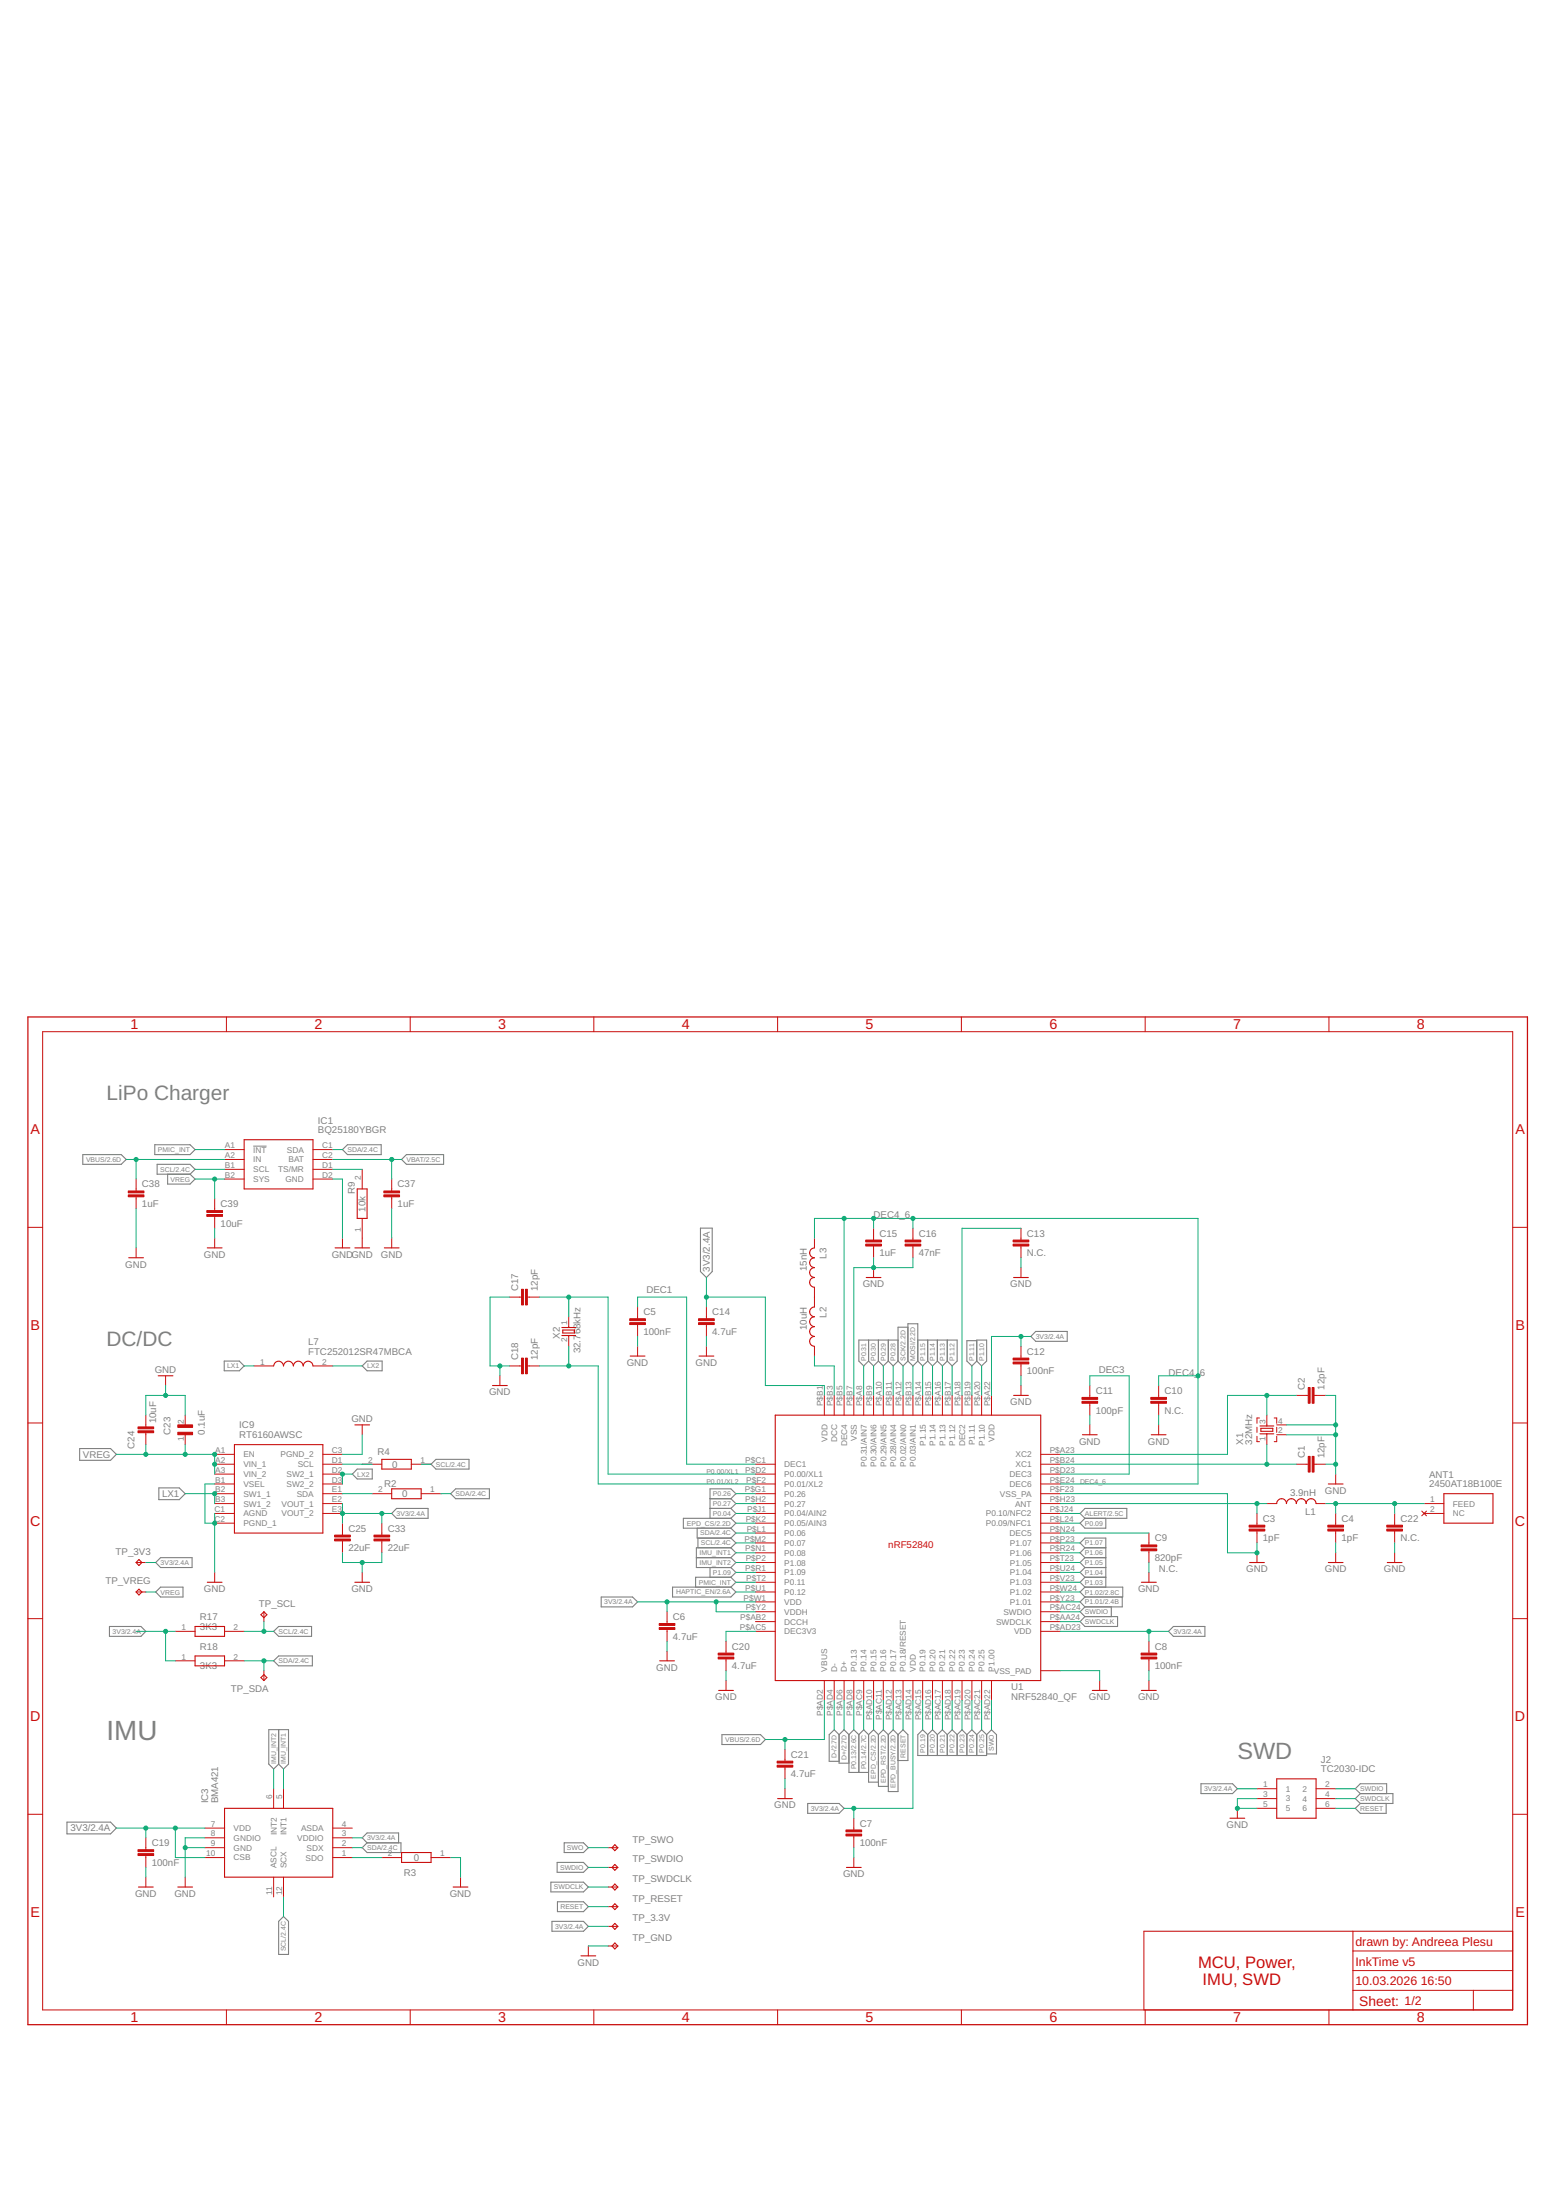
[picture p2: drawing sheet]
<svg xmlns="http://www.w3.org/2000/svg" width="210mm" height="297mm" viewBox="0 0 210 297" stroke-linecap="round" stroke-linejoin="round" font-family="sans-serif">
<path d="M34.2 154.7h1.8" fill="none" stroke="#808080" stroke-width=".13"/>
<g fill="none" stroke="#808080" stroke-width=".15">
<path d="M11.2 155.9h5.2l.6 .6-.6 .7h-5.2zM20.9 154.6h4.8l.6 .6-.6 .7h-4.8zM21.2 157.2h4.5l.6 .7-.6 .6h-4.5zM22.6 158.5v1.4h3.1l.6-.7-.6-.7M46.2 155.2l.7-.6h4.6v1.3h-4.6zM54.2 156.5l.7-.6h5v1.3h-5zM94.6 165.8h1.5v5.9l-.7 .8-.8-.8zM122.6 179.2h-1.4v4.6M139.8 179.8h4.3v1.3h-4.3l-.7-.7zM10.8 195.6h4.1l.8 .8-.8 .8h-4.1zM30.3 183.8h2l.7 .6-.7 .7h-2zM48.2 198.4h2v1.3h-2l-.6-.7z"/>
<path d="M48.9 184.4l.7-.6h2v1.3h-2zM58.2 197.7l.6-.7h4.5v1.4h-4.5zM117.2 183.8l.7 .6 .7-.6M117.2 180.9v2.9M118.6 180.9v2.9M118.6 183.8l.6 .6 .7-.6M119.9 180.9v2.9M119.9 183.8l.7 .6 .6-.6M121.2 183.8l.7 .6 .7-.6M121.2 180.9h-5.3v2.9l.7 .6 .6-.6M122.6 183.8v-5.1h1.3v5.1M122.6 183.8l.6 .6 .7-.6"/>
<path d="M123.9 180.9h5.3v2.9l-.7 .6-.6-.6M123.9 183.8l.6 .6 .7-.6M125.2 180.9v2.9M125.2 183.8l.7 .6 .6-.6M126.5 180.9v2.9M126.5 183.8l.7 .6 .7-.6M127.9 180.9v2.9M131.8 180.9h1.4v2.9l-.7 .6-.7-.6zM131.8 181h-1.3v2.8l.7 .6 .6-.6M14.8 219.6h4.2l.7 .7-.7 .6h-4.2zM21 214.9l.7-.6h3v1.3h-3zM21.4 200.9h2.8l.8 .8-.8 .8h-2.8z"/>
<path d="M21.7 210.3h4.2v1.3h-4.2l-.7-.6zM53.5 203.7h4.3v1.3h-4.3l-.6-.7zM60.8 201.7l.7-.7h4.6v1.4h-4.6zM81.2 215.6h4.2l.7 .7-.7 .7h-4.2zM90.8 214.3h7.9l.6 .6-.6 .7h-7.9zM94 210.3h4.7M94.1 206.3v1.4h4.6M94.2 207.7v1.3M95.8 202.4h2.9M95.8 203.7h2.9M95.8 211.6v1.4M98.7 207.7l.6 .6-.6 .7"/>
<path d="M98.7 209h-4.7v2.6h4.7M98.7 213l.6 .6-.6 .7M98.7 213h-4.8v1.3M98.7 202.4l.6-.7-.6-.7h-2.9v4M98.7 206.3l.6 .7-.6 .7M98.7 205h-6.5v1.3h6.5M98.7 210.3l.6 .7-.6 .6M98.7 209l.6 .7-.6 .6M98.7 205l.6 .7-.6 .6M98.7 202.4l.6 .6-.6 .7M98.7 203.7l.6 .6-.6 .7M98.7 211.6l.6 .7-.6 .7"/>
<path d="M146.5 214.3h5.1v1.3h-5.1M146.5 218.3h4.4v1.3h-4.4l-.7-.7zM146.5 209h2.8M146.5 209l-.7-.7 .7-.6h2.8v6.6M146.5 213h2.8M146.5 205l-.7 .7 .7 .6h2.8v-1.3M146.5 203.7h5.6v1.3h-5.6l-.7-.7zM146.5 210.3h2.8M146.5 211.6h2.8M146.5 211.6l-.7 .7 .7 .7M146.5 217l-.7 .6 .7 .7M146.5 209l-.7 .7 .7 .6"/>
<path d="M146.5 210.3l-.7 .7 .7 .6M146.5 213l-.7 .6 .7 .7M146.5 214.3l-.7 .6 .7 .7M146.5 215.6l-.7 .7 .7 .7M150 217v1.3M151.5 215.6v1.4h-5M158.4 219.6h4.2v1.3h-4.2l-.7-.6zM36.3 233.5h2.6v4.7l-.6 .6-.7-.6-.7 .6-.6-.6zM36.9 220.3l.7-.7h4.5v1.3h-4.5zM36.9 224.2l.7-.6h4.6v1.3h-4.6zM37.6 233.5v4.7M97.5 234.2h5.2l.6 .7-.6 .6h-5.2z"/>
<path d="M113.3 234.2l-.7-.6-.7 .6v3.6h1.4M113.3 234.2v3.9h1.3M113.3 234.2l.6-.6 .7 .6M114.6 234.2v5.1h2.6M114.6 234.2l.7-.6 .6 .6M115.9 234.2v5.1M115.9 234.2l.7-.6 .6 .6M117.2 234.2v6.4h1.4M117.2 234.2l.7-.6 .7 .6M118.6 234.2v7h1.3M118.6 234.2l.6-.6 .7 .6M119.9 234.2v7.7h1.3v-7.7"/>
<path d="M119.9 234.2l.7-.6 .6 .6M121.2 234.2l.7-.6 .7 .6v3.5h-1.4M125.2 234.2l-.7-.6-.6 .6v2.8h9.3v-2.8M125.2 234.2v2.8M125.2 234.2l.7-.6 .6 .6M126.5 234.2v2.8M126.5 234.2l.7-.6 .7 .6M127.9 234.2v2.8M127.9 234.2l.6-.6 .7 .6M129.2 234.2v2.8M129.2 234.2l.7-.6 .6 .6M130.5 234.2v2.8"/>
<path d="M130.5 234.2l.7-.6 .6 .6M131.8 234.2v2.8M131.8 234.2l.7-.6 .7 .6M133.2 234.2l.6-.6 .7 .6v2.6h-1.3M9 246h5.9l.8 .8-.8 .8h-5.9zM38.3 258.8l.6 .6v4.5h-1.3v-4.5zM48.9 249.5l.7-.7h4.5v1.3h-4.5zM49.6 248.8l-.7-.7 .7-.6h4.2v1.3M74.4 254.1h4.4l.6 .7-.6 .6h-4.4zM74.5 259.4h4.3l.6 .7-.6 .7h-4.3zM75.2 251.5h3.6l.6 .6-.6 .7h-3.6zM75.2 256.8h3.6l.6 .6-.6 .7h-3.6z"/>
<path d="M76.2 248.8h2.6l.6 .7-.6 .6h-2.6zM109 243.5h4.3l.6 .7-.6 .6h-4.3zM162.1 240.8h4.3l.6 .7-.6 .7h-4.3zM183.6 242.2h4.4v1.3h-4.4M183.6 242.2l-.7-.7 .7-.7h3.6v1.4M183.6 243.5l-.7 .7 .7 .6h3.5v-1.3M183.6 242.2l-.7 .6 .7 .7"/>
</g>
<g fill="none" stroke="#c90d0c" stroke-width=".15">
<path d="M33 153.9h9.2v6.6h-9.2zM17.4 169.8h2M28 168.5h2M45.2 168.5h2M47.9 168.5h2M48.2 160.5h1.4v4h-1.4zM51.9 168.5h2M75.8 179.2h1.9M76 179.6h1.6v.4h-1.6zM109.9 176.5a.66 .66 0 0 0-.6 .6 .66 .66 0 0 0 .6 .7 .67 .67 0 0 0-.6 .6 .67 .67 0 0 0 .6 .7 .67 .67 0 0 0-.6 .7 .67 .67 0 0 0 .6 .6 .67 .67 0 0 0-.6 .7 .67 .67 0 0 0 .6 .7M109.9 168.5a.67 .67 0 0 0-.6 .7 .67 .67 0 0 0 .6 .6 .67 .67 0 0 0-.6 .7 .67 .67 0 0 0 .6 .7 .67 .67 0 0 0-.6 .6 .67 .67 0 0 0 .6 .7 .66 .66 0 0 0-.6 .6 .66 .66 0 0 0 .6 .7M116.9 172.5h2"/>
<path d="M136.8 172.5h2M21.4 185.8h1.9M31.6 195.1h12v11.9h-12zM36.9 184.4a.67 .67 0 0 1 .7-.6 .67 .67 0 0 1 .7 .6 .67 .67 0 0 1 .6-.6 .67 .67 0 0 1 .7 .6 .67 .67 0 0 1 .7-.6 .67 .67 0 0 1 .6 .6 .66 .66 0 0 1 .7-.6 .66 .66 0 0 1 .6 .6M47.9 192.4h2M51.5 197h4v1.4h-4zM66.5 187.1h2M75.8 180.3h1.9M85.1 183.1h2M94.4 183.1h2M104.6 191.1h35.9v35.8h-35.9zM136.8 188.4h2"/>
<path d="M146.1 193.7h2M155.4 193.7h2M170.1 192.5h1.8M170.1 193.6h1.8M170.2 192.8h1.6v.5h-1.6zM18.8 214.6l.4 .3-.4 .4-.4-.4zM18.8 210.6l.4 .4-.4 .4-.4-.4zM26.3 219.6h4v1.3h-4zM28 213.6h2M35.6 217.6l.4 .4-.4 .4-.4-.4zM47.9 213.6h2M52.9 201h4v1.4h-4z"/>
<path d="M154.1 213.6h2M168.7 211h2M172.3 203a.66 .66 0 0 1 .7-.6 .66 .66 0 0 1 .7 .6 .67 .67 0 0 1 .6-.6 .67 .67 0 0 1 .7 .6 .67 .67 0 0 1 .7-.6 .67 .67 0 0 1 .6 .6 .67 .67 0 0 1 .7-.6 .67 .67 0 0 1 .7 .6M179.3 211h2M179.3 200.4h2M187.3 211h2M194.9 201.7h6.6v4h-6.6zM26.3 223.6h4v1.3h-4zM35.2 226.5l.4-.4 .4 .4-.4 .4zM89 224.2h2M97 228.2h2M147.4 228.2h2"/>
<path d="M154.1 228.2h2M18.7 254.8h2M24 254.8h2M30.3 244.2h14.6v9.2h-14.6zM54.2 250.1h4v1.4h-4zM61.2 254.8h2M83 249.1l.4 .4-.4 .4-.4-.4zM83 251.7l.4 .4-.4 .4-.4-.4zM83 254.4l.4 .4-.4 .4-.4-.4zM83 257l.4 .4-.4 .4-.4-.4zM83 259.7l.4 .4-.4 .4-.4-.4zM105 242.8h2"/>
<path d="M114.3 252.1h1.9M166 245.5h2M172.3 240.2h5.4v5.3h-5.4zM78.4 264.1h2M83 262.3l.4 .4-.4 .4-.4-.4z"/>
</g>
<g fill="none" stroke="#c90d0c" stroke-width=".13">
<path d="M5.8 139.3h198.4v132.1h-198.4zM30.6 137.3v2M55.4 137.3v2M80.2 137.3v2M105 137.3v2M129.8 137.3v2M154.6 137.3v2M179.4 137.3v2M18.4 159.2v1.6M30.3 155.2h2.7M30.3 156.5h2.7M30.3 157.9h2.7"/>
<path d="M30.3 159.2h2.7M42.2 155.2h2.7M42.2 156.5h2.7M42.2 157.9h2.7M42.2 159.2h2.7M48.9 157.9v2.6M52.9 159.2v1.6M3.8 165.7h2M18.4 161.6v1.6M18.4 168.5v1.3M29 161.9v1.5M29 164.3v1.5"/>
<path d="M29 167.2v1.3M46.2 167.2v1.3M48.9 164.5v4M52.9 161.6v1.6M52.9 167.2v1.3M68.8 175.1h1.6M71.2 175.1h1.6M76.8 177.8v1.4M86.1 176.5v1.6M86.1 178.9v1.5M95.4 176.5v1.6M95.4 178.9v1.5"/>
<path d="M109.9 167.2v1.3M109.9 173.8v2.7M117.9 165.8v1.6M117.9 168.2v1.6M117.9 171.2v1.3M123.2 165.8v1.6M123.2 168.2v1.6M137.8 165.8v1.6M137.8 168.2v1.6M137.8 171.2v1.3M204.2 165.7h2M3.8 192.1h2"/>
<path d="M19.7 191.1v1.6M19.7 193.4v1.7M22.4 185.8v1.3M25 191.1v1.3M25 193.7v1.4M29 196.4h2.6M29 197.7h2.6M29 199h2.6M34.3 184.4h2.6M42.2 184.4h2.7M43.6 196.4h2.6M43.6 197.7h2.6"/>
<path d="M43.6 199h2.6M48.9 197.7h2.6M48.9 192.4v1.3M55.5 197.7h2.7M67.5 185.8v1.3M68.8 184.4h1.6M71.2 184.4h1.6M76.8 180.3v1.5M86.1 181.8v1.3M95.4 181.8v1.3M102 197.7h2.6M102 199h2.6"/>
<path d="M109.9 181.8v1.3M111.3 188.4v2.7M112.6 188.4v2.7M113.9 188.4v2.7M115.3 188.4v2.7M116.6 188.4v2.7M117.9 188.4v2.7M119.2 188.4v2.7M120.6 188.4v2.7M121.9 188.4v2.7M123.2 188.4v2.7M124.5 188.4v2.7"/>
<path d="M125.9 188.4v2.7M127.2 188.4v2.7M128.5 188.4v2.7M129.9 188.4v2.7M131.2 188.4v2.7M132.5 188.4v2.7M133.8 188.4v2.7M137.8 181.8v1.6M137.8 184.1v1.7M137.8 187.1v1.3M140.5 196.4h2.6M140.5 197.7h2.6"/>
<path d="M140.5 199h2.6M147.1 187.1v1.6M147.1 189.5v1.6M147.1 192.4v1.3M156.4 187.1v1.6M156.4 189.5v1.6M156.4 192.4v1.3M169.7 193.9v.7h.3M169.7 192.7v.7M170 191.5h-.3v.7M171 191.1v1.4M171 193.6v1.5"/>
<path d="M172 191.5h.3v.7M172.3 193.9v.7h-.3M172.3 192.7v.7M172.3 192.4h1.4M172.3 193.7h1.4M175 197.7h1.6M175 188.4h1.6M177.4 197.7h1.6M177.4 188.4h1.6M180.3 199v1.4M204.2 192.1h2M3.8 218.5h2"/>
<path d="M18.4 211h1.3M18.4 214.9h1.3M29 200.4h2.6M29 201.7h2.6M29 203h2.6M29 204.3h2.6M29 205.7h2.6M29 212.3v1.3M35.6 217.6v1.3M43.6 200.4h2.6M43.6 201.7h2.6M43.6 203h2.6"/>
<path d="M43.6 204.3h2.6M46.2 205.7v1.6M46.2 208v1.7M48.9 212.3v1.3M50.2 201.7h2.7M51.5 205.7v1.6M51.5 208v1.7M56.9 201.7h2.6M90 217.6v1.6M102 200.4h2.6M102 201.7h2.6M102 203h2.6"/>
<path d="M102 204.3h2.6M102 205.7h2.6M102 207h2.6M102 208.3h2.6M102 209.7h2.6M102 211h2.6M102 212.3h2.6M102 216.3h2.6M102 213.6h2.6M102 214.9h2.6M102 218.9h2.6M102 217.6h2.6"/>
<path d="M140.5 200.4h2.6M140.5 201.7h2.6M140.5 203h2.6M140.5 204.3h2.6M140.5 205.7h2.6M140.5 207h2.6M140.5 208.3h2.6M140.5 209.7h2.6M140.5 211h2.6M140.5 212.3h2.6M140.5 216.3h2.6M140.5 213.6h2.6"/>
<path d="M140.5 214.9h2.6M140.5 218.9h2.6M140.5 217.6h2.6M155.1 207v1.6M155.1 209.4v1.6M155.1 212.3v1.3M169.7 204.3v1.6M169.7 206.7v1.6M169.7 209.7v1.3M171 203h1.3M177.7 203h1.3M180.3 204.3v1.6"/>
<path d="M180.3 206.7v1.6M180.3 209.7v1.3M188.3 204.3v1.6M188.3 206.7v1.6M188.3 209.7v1.3M191.9 204l.7 .7M192.2 203h2.7M192.2 204.3h2.7M192.6 204l-.7 .7M204.2 218.5h2M23.7 220.3h2.6M23.7 224.2h2.6"/>
<path d="M30.3 220.3h2.7M30.3 224.2h2.7M35.6 225.6v1.3M90 220v1.6M90 222.9v1.3M98 221.6v1.6M98 224v1.6M98 226.9v1.3M102 220.3h2.6M106 236.2v1.6M106 238.6v1.6M111.3 226.9v2.7"/>
<path d="M112.6 226.9v2.7M113.9 226.9v2.7M115.3 226.9v2.7M116.6 226.9v2.7M117.9 226.9v2.7M119.2 226.9v2.7M120.6 226.9v2.7M121.9 226.9v2.7M123.2 226.9v2.7M124.5 226.9v2.7M125.9 226.9v2.7M127.2 226.9v2.7"/>
<path d="M128.5 226.9v2.7M129.9 226.9v2.7M131.2 226.9v2.7M132.5 226.9v2.7M133.8 226.9v2.7M140.5 220.3h2.6M140.5 225.6h2.6M148.4 226.9v1.3M155.1 221.6v1.6M155.1 224v1.6M155.1 226.9v1.3M3.8 245h2"/>
<path d="M19.7 248.1v1.6M19.7 250.5v1.6M19.7 253.4v1.4M25 253.4v1.4M27.7 250.8h2.6M27.7 249.5h2.6M27.7 248.1h2.6M27.7 246.8h2.6M36.9 241.5v2.7M36.9 253.4v2.7M38.3 241.5v2.7M38.3 253.4v2.7"/>
<path d="M44.9 250.8h2.7M44.9 249.5h2.7M44.9 248.1h2.7M44.9 246.8h2.7M51.5 250.8h2.7M58.2 250.8h2.6M62.2 253.4v1.4M82.1 249.5h1.3M82.1 252.1h1.3M82.1 254.8h1.3M82.1 257.4h1.3M106 241.5v1.3"/>
<path d="M115.3 245.5v1.6M115.3 247.9v1.6M115.3 250.8v1.3M167 244.2v1.3M169.7 241.5h2.6M169.7 242.8h2.6M169.7 244.2h2.6M177.7 241.5h2.6M177.7 242.8h2.6M177.7 244.2h2.6M204.2 245h2M30.6 271.4v2"/>
<path d="M55.4 271.4v2M79.4 262.7v1.4M80.2 271.4v2M82.1 260.1h1.3M82.1 262.7h1.3M105 271.4v2M129.8 271.4v2M154.6 271.4v2M179.4 271.4v2M182.6 268.7h21.6M182.6 260.8v10.6M182.6 266.1h21.6"/>
<path d="M182.6 263.4h21.6M198.9 268.7v2.7M204.2 260.8h-49.8v10.6"/>
</g>
<path d="M3.8 137.3h202.4v136.1h-202.4z" fill="none" stroke="#c90d0c" stroke-width=".17"/>
<g fill="#c90d0c" stroke="#c90d0c" stroke-width=".13">
<path d="M18.6 250.3h2.1v.2h-2.1z"/>
<path d="M18.6 249.7h2.1v.3h-2.1z"/>
<path d="M116.9 168h2.1v.2h-2.1z"/>
<path d="M116.9 167.4h2.1v.3h-2.1z"/>
<path d="M122.2 168h2.1v.2h-2.1z"/>
<path d="M122.2 167.4h2.1v.3h-2.1z"/>
<path d="M136.8 183.9h2.1v.2h-2.1z"/>
<path d="M136.8 183.4h2.1v.2h-2.1z"/>
<path d="M136.8 168h2.1v.2h-2.1z"/>
<path d="M136.8 167.4h2.1v.3h-2.1z"/>
<path d="M70.9 174.1h.3v2.1h-.3z"/>
<path d="M70.4 174.1h.3v2.1h-.3z"/>
<path d="M70.9 183.4h.3v2.1h-.3z"/>
<path d="M70.4 183.4h.3v2.1h-.3z"/>
<path d="M89 219.8h2.1v.2h-2.1z"/>
<path d="M89 219.2h2.1v.3h-2.1z"/>
<path d="M96.9 223.7h2.2v.3h-2.2z"/>
<path d="M96.9 223.2h2.2v.3h-2.2z"/>
<path d="M104.9 238.3h2.1v.3h-2.1z"/>
<path d="M104.9 237.8h2.1v.2h-2.1z"/>
<path d="M146 189.2h2.2v.3h-2.2z"/>
<path d="M146 188.7h2.2v.2h-2.2z"/>
<path d="M155.3 189.2h2.2v.3h-2.2z"/>
<path d="M155.3 188.7h2.2v.2h-2.2z"/>
<path d="M177.1 196.6h.3v2.2h-.3z"/>
<path d="M176.6 196.6h.2v2.2h-.2z"/>
<path d="M177.1 187.3h.3v2.2h-.3z"/>
<path d="M176.6 187.3h.2v2.2h-.2z"/>
<path d="M168.6 206.5h2.1v.2h-2.1z"/>
<path d="M168.6 205.9h2.1v.3h-2.1z"/>
<path d="M179.2 206.5h2.2v.2h-2.2z"/>
<path d="M179.2 205.9h2.2v.3h-2.2z"/>
<path d="M187.2 206.5h2.1v.2h-2.1z"/>
<path d="M187.2 205.9h2.1v.3h-2.1z"/>
<path d="M154 209.1h2.1v.3h-2.1z"/>
<path d="M154 208.6h2.1v.3h-2.1z"/>
<path d="M154 223.7h2.1v.3h-2.1z"/>
<path d="M154 223.2h2.1v.3h-2.1z"/>
<path d="M114.2 247.6h2.1v.3h-2.1z"/>
<path d="M114.2 247.1h2.1v.2h-2.1z"/>
<path d="M45.2 207.8h2.1v.2h-2.1z"/>
<path d="M45.2 207.3h2.1v.2h-2.1z"/>
<path d="M50.5 207.8h2.1v.2h-2.1z"/>
<path d="M50.5 207.3h2.1v.2h-2.1z"/>
<path d="M17.3 161.3h2.1v.3h-2.1z"/>
<path d="M17.3 160.8h2.1v.3h-2.1z"/>
<path d="M24 193.4h2v.3h-2z"/>
<path d="M24 192.4h2v.3h-2z"/>
<path d="M85 178.6h2.1v.2h-2.1z"/>
<path d="M85 178.1h2.1v.2h-2.1z"/>
<path d="M94.3 178.6h2.1v.2h-2.1z"/>
<path d="M94.3 178.1h2.1v.2h-2.1z"/>
<path d="M27.9 164h2.1v.2h-2.1z"/>
<path d="M27.9 163.4h2.1v.3h-2.1z"/>
<path d="M51.8 161.3h2.1v.3h-2.1z"/>
<path d="M51.8 160.8h2.1v.3h-2.1z"/>
<path d="M18.6 192.7h2.1v.2h-2.1z"/>
<path d="M18.6 193.2h2.1v.2h-2.1z"/>
</g>
<g fill="none" stroke="#0dab76" stroke-width=".13">
<path d="M17 156.5h13.3M18.4 156.5v2.7M26.3 159.2h4M26.3 157.9h4M26.3 155.2h4M29 159.2v2.7M44.9 156.5h9.3M44.9 159.2h1.3v8M44.9 157.9h4M44.9 155.2h1.3M52.9 156.5v2.7M18.4 163.2v5.3"/>
<path d="M29 165.8v1.4M52.9 163.2v4M68.8 175.1h-2.7v9.3h2.7M72.8 175.1h9.3v23.9h19.9M76.8 175.1v2.7M86.1 176.5v-1.4h6.6v22.6h9.3M95.4 175.1h7.9v12h8v1.3M95.4 172.5v4M109.9 167.2v-2.7h51.8v35.9h-18.6M113.9 164.5v23.9M117.9 164.5v1.3M117.9 169.8v1.4"/>
<path d="M123.2 169.8v1.4h-7.9v17.2M123.2 164.5v1.3M137.8 169.8v1.4M137.8 165.8h-7.9v22.6M15.7 196.4h13.3v2.6M19.7 191.1v-2.7h5.3v2.7M19.7 195.1v1.3M22.4 187.1v1.3M25 195.1v1.3M33 184.4h1.3M44.9 184.4h4M46.2 197.7h4"/>
<path d="M47.6 199h-1.4v1.4M48.9 193.7v2.7h-2.7M56.9 197.7h1.3M67.5 184.4v1.4M72.8 184.4h8v16h21.2M76.8 181.8v2.6M86.1 180.4v1.4M95.4 180.4v1.4M109.9 183.1v1.3h2.7v4M116.6 184.4v4M117.9 184.4v4M119.2 184.4v4"/>
<path d="M120.6 184.4v4M121.9 184.4v4M123.2 184.4v4M124.5 184.4v4M125.9 184.4v4M127.2 184.4v4M128.5 184.4v4M131.2 184.4v4M132.5 184.4v4M137.8 180.4v1.4M137.8 185.8v1.3M139.1 180.4h-5.3v8"/>
<path d="M143.1 197.7h31.9M147.1 187.1v-1.3h5.3v13.2h-9.3M147.1 191.1v1.3M156.4 191.1v1.3M161.7 185.8h-5.3v1.3M171 188.4v2.7M171 195.1v2.6M173.7 192.4h6.6M173.7 193.7h6.6M175 188.4h-9.3v8h-22.6M179 188.4h1.3v10.6M179 197.7h1.3"/>
<path d="M19.7 211h1.3M19.7 214.9h1.3M25 201.7h4v1.3M29 204.3v8M29 200.4h-1.3v5.3h1.3M35.6 218.9v1.4M46.2 203v2.7M46.2 209.7v1.3h5.3v-1.3M46.2 201.7h4M46.2 204.3h6.7M48.9 211v1.3M51.5 204.3v1.4"/>
<path d="M59.5 201.7h1.3M86.1 216.3h15.9M90 216.3v1.3M96.7 216.3v1.3h5.3M99.3 205.7h2.7M99.3 211h2.7M99.3 201.7h2.7M99.3 209.7h2.7M99.3 214.9h2.7M99.3 208.3h2.7M99.3 213.6h2.7M99.3 207h2.7"/>
<path d="M99.3 204.3h2.7M99.3 203h2.7M99.3 212.3h2.7M143.1 205.7h2.7M143.1 211h2.7M143.1 201.7h22.6v8h4v-1.4M143.1 209.7h2.7M143.1 214.9h2.7M143.1 208.3h2.7M143.1 213.6h2.7M143.1 207h12M143.1 204.3h2.7"/>
<path d="M143.1 216.3h2.7M143.1 217.6h2.7M143.1 203h27.9M143.1 212.3h2.7M143.1 218.9h2.7M155.1 211v1.3M169.7 203v1.3M179 203h13.2M180.3 203v1.3M180.3 208.3v1.4M188.3 203v1.3M188.3 208.3v1.4"/>
<path d="M18.4 220.3h5.3M22.4 220.3v3.9h1.3M33 220.3h3.9M33 224.2h3.9M35.6 224.2v1.4M36.9 238.8v2.7M38.3 238.8v2.7M90 221.6v1.3M98 225.6v1.3M102 220.3h-4v1.3M106 234.9v1.3M111.3 229.6v5.3h-8"/>
<path d="M112.6 229.6v4M113.9 229.6v4M115.3 229.6v4M116.6 229.6v4M117.9 229.6v4M119.2 229.6v4M120.6 229.6v4M121.9 229.6v4M123.2 229.6v14.6h-9.3M124.5 229.6v4M125.9 229.6v4M127.2 229.6v4"/>
<path d="M128.5 229.6v4M129.9 229.6v4M131.2 229.6v4M132.5 229.6v4M133.8 229.6v4M143.1 225.6h5.3v1.3M143.1 220.3h14.6M155.1 220.3v1.3M155.1 225.6v1.3M15.7 246.8h12M19.7 246.8v1.3M19.7 252.1v1.3"/>
<path d="M23.7 246.8v4h4M25 249.5h2.7M27.7 248.1h-2.7v5.3M38.3 256.1v2.7M47.6 248.1h1.3M47.6 249.5h1.3M47.6 250.8h3.9M60.8 250.8h1.4v2.6M79.4 249.5h2.7M79.4 257.4h2.7M79.4 252.1h2.7M79.4 254.8h2.7"/>
<path d="M106 240.2v1.3M115.3 244.2v1.3M115.3 249.5v1.3M167 241.5h2.7M169.7 242.8h-2.7v1.4h2.7M180.3 244.2h2.6M180.3 242.8h2.6M180.3 241.5h2.6M79.4 262.7h2.7M79.4 260.1h2.7"/>
</g>
<g fill="#0dab76" stroke="#0dab76" stroke-width=".13">
<circle cx="18.4" cy="156.5" r=".28"/>
<circle cx="106" cy="234.9" r=".28"/>
<circle cx="22.4" cy="188.4" r=".28"/>
<circle cx="29" cy="205.7" r=".28"/>
<circle cx="48.9" cy="211" r=".28"/>
<circle cx="25" cy="249.5" r=".28"/>
<circle cx="117.9" cy="171.2" r=".28"/>
<circle cx="169.7" cy="209.7" r=".28"/>
<circle cx="180.3" cy="192.4" r=".28"/>
<circle cx="180.3" cy="193.7" r=".28"/>
<circle cx="180.3" cy="197.7" r=".28"/>
<circle cx="167" cy="244.2" r=".28"/>
<circle cx="67.5" cy="184.4" r=".28"/>
<circle cx="29" cy="159.2" r=".28"/>
<circle cx="19.7" cy="196.4" r=".28"/>
<circle cx="25" cy="196.4" r=".28"/>
<circle cx="29" cy="196.4" r=".28"/>
<circle cx="29" cy="197.7" r=".28"/>
<circle cx="35.6" cy="220.3" r=".28"/>
<circle cx="52.9" cy="156.5" r=".28"/>
<circle cx="35.6" cy="224.2" r=".28"/>
<circle cx="29" cy="201.7" r=".28"/>
<circle cx="46.2" cy="199" r=".28"/>
<circle cx="46.2" cy="204.3" r=".28"/>
<circle cx="51.5" cy="204.3" r=".28"/>
<circle cx="95.4" cy="175.1" r=".28"/>
<circle cx="22.4" cy="220.3" r=".28"/>
<circle cx="23.7" cy="246.8" r=".28"/>
<circle cx="19.7" cy="246.8" r=".28"/>
<circle cx="137.8" cy="180.4" r=".28"/>
<circle cx="90" cy="216.3" r=".28"/>
<circle cx="96.7" cy="216.3" r=".28"/>
<circle cx="155.1" cy="220.3" r=".28"/>
<circle cx="115.3" cy="244.2" r=".28"/>
<circle cx="113.9" cy="164.5" r=".28"/>
<circle cx="117.9" cy="164.5" r=".28"/>
<circle cx="123.2" cy="164.5" r=".28"/>
<circle cx="161.7" cy="185.8" r=".28"/>
<circle cx="76.8" cy="175.1" r=".28"/>
<circle cx="76.8" cy="184.4" r=".28"/>
<circle cx="171" cy="197.7" r=".28"/>
<circle cx="171" cy="188.4" r=".28"/>
<circle cx="169.7" cy="203" r=".28"/>
<circle cx="180.3" cy="203" r=".28"/>
<circle cx="188.3" cy="203" r=".28"/>
</g>
<text font-size="3.7" fill="#808080" x="14.4" y="234.9">IMU</text>
<text font-size="3.2" fill="#808080" x="167" y="237.5">SWD</text>
<g font-size="2.8" fill="#808080">
<text x="14.4" y="148.6">LiPo Charger</text>
<text x="14.4" y="181.8">DC/DC</text>
</g>
<g font-size="2.2" fill="#c90d0c">
<text x="161.7" y="265.7">MCU, Power,</text>
<text x="162.3" y="268.1">IMU, SWD</text>
</g>
<g font-size="1.9" fill="#c90d0c">
<text x="17.6" y="139">1</text>
<text x="42.4" y="139">2</text>
<text x="67.2" y="139">3</text>
<text x="92" y="139">4</text>
<text x="116.8" y="139">5</text>
<text x="141.6" y="139">6</text>
<text x="166.5" y="139">7</text>
<text x="191.3" y="139">8</text>
<text x="4.1" y="153.2">A</text>
<text x="204.5" y="153.2">A</text>
<text x="4.1" y="179.6">B</text>
<text x="204.5" y="179.6">B</text>
<text x="4.1" y="206">C</text>
<text x="204.5" y="206">C</text>
<text x="4.1" y="232.4">D</text>
<text x="204.5" y="232.4">D</text>
<text x="4.1" y="258.8">E</text>
<text x="204.5" y="258.8">E</text>
<text x="17.6" y="273">1</text>
<text x="42.4" y="273">2</text>
<text x="67.2" y="273">3</text>
<text x="92" y="273">4</text>
<text x="116.8" y="273">5</text>
<text x="141.6" y="273">6</text>
<text x="166.5" y="273">7</text>
<text x="183.5" y="270.8">Sheet: 1/2</text>
<text x="191.3" y="273">8</text>
</g>
<g font-size="1.7" fill="#c90d0c">
<text x="183" y="262.7">drawn by: Andreea Plesu</text>
<text x="183" y="265.4">InkTime v5</text>
<text x="183" y="268.1">10.03.2026</text>
<text x="191.8" y="268.1">16:50</text>
</g>
<g font-size="1.3" fill="#808080">
<text x="42.9" y="153">BQ25180YBGR</text>
<text x="42.9" y="151.7">IC1</text>
<text x="19.2" y="160.3">C38</text>
<text x="47.9" y="161.2" transform="rotate(-90 47.9 161.2)">R9</text>
<text x="53.7" y="160.3">C37</text>
<text x="19.2" y="163">1uF</text>
<text x="29.8" y="165.6">10uF</text>
<text x="29.8" y="163">C39</text>
<text x="49.4" y="163.6" transform="rotate(-90 49.4 163.6)">10k</text>
<text x="53.7" y="163">1uF</text>
<text x="117.9" y="164.5">DEC4_6</text>
<text x="118.7" y="167">C15</text>
<text x="124" y="167">C16</text>
<text x="138.6" y="167">C13</text>
<text x="16.9" y="171.1">GND</text>
<text x="27.5" y="169.8">GND</text>
<text x="44.8" y="169.8">GNDGND</text>
<text x="51.4" y="169.8">GND</text>
<text x="95.8" y="171.7" transform="rotate(-90 95.8 171.7)">3V3/2.4A</text>
<text x="108.9" y="171.6" transform="rotate(-90 108.9 171.6)">15nH</text>
<text x="111.5" y="170" transform="rotate(-90 111.5 170)">L3</text>
<text x="116.5" y="173.8">GND</text>
<text x="118.7" y="169.6">1uF</text>
<text x="124" y="169.6">47nF</text>
<text x="136.4" y="173.8">GND</text>
<text x="138.6" y="169.6">N.C.</text>
<text x="69.9" y="174.3" transform="rotate(-90 69.9 174.3)">C17</text>
<text x="72.6" y="174.3" transform="rotate(-90 72.6 174.3)">12pF</text>
<text x="86.9" y="177.6">C5</text>
<text x="87.3" y="174.6">DEC1</text>
<text x="96.1" y="177.6">C14</text>
<text x="108.9" y="179.6" transform="rotate(-90 108.9 179.6)">10uH</text>
<text x="111.5" y="177.9" transform="rotate(-90 111.5 177.9)">L2</text>
<text x="20.9" y="185.4">GND</text>
<text x="41.6" y="182.9">FTC252012SR47MBCA</text>
<text x="41.6" y="181.6">L7</text>
<text x="69.9" y="183.6" transform="rotate(-90 69.9 183.6)">C18</text>
<text x="72.6" y="183.6" transform="rotate(-90 72.6 183.6)">12pF</text>
<text x="75.6" y="180.7" transform="rotate(-90 75.6 180.7)">X2</text>
<text x="78.4" y="182.7" transform="rotate(-90 78.4 182.7)">32.768kHz</text>
<text x="84.6" y="184.4">GND</text>
<text x="86.9" y="180.2">100nF</text>
<text x="93.9" y="184.4">GND</text>
<text x="96.1" y="180.2">4.7uF</text>
<text x="138.6" y="185.6">100nF</text>
<text x="138.6" y="182.9">C12</text>
<text x="148.3" y="185.4">DEC3</text>
<text x="157.7" y="185.8">DEC4_</text>
<text x="162" y="185.8">6</text>
<text x="47.4" y="192">GND</text>
<text x="66" y="188.4">GND</text>
<text x="136.4" y="189.7">GND</text>
<text x="147.9" y="190.9">100pF</text>
<text x="147.9" y="188.2">C11</text>
<text x="157.2" y="190.9">N.C.</text>
<text x="157.2" y="188.2">C10</text>
<text x="176.1" y="187.6" transform="rotate(-90 176.1 187.6)">C2</text>
<text x="178.8" y="187.6" transform="rotate(-90 178.8 187.6)">12pF</text>
<text x="11.2" y="196.8">VREG</text>
<text x="18.2" y="195.6" transform="rotate(-90 18.2 195.6)">C24</text>
<text x="21.1" y="192.2" transform="rotate(-90 21.1 192.2)">10uF</text>
<text x="23" y="193.7" transform="rotate(-90 23 193.7)">C23</text>
<text x="27.7" y="193.7" transform="rotate(-90 27.7 193.7)">0.1uF</text>
<text x="32.3" y="194.2">RT6160AWSC</text>
<text x="32.3" y="192.9">IC9</text>
<text x="50.9" y="196.4">R4</text>
<text x="145.7" y="195">GND</text>
<text x="154.9" y="195">GND</text>
<text x="167.8" y="195" transform="rotate(-90 167.8 195)">X1</text>
<text x="169" y="195" transform="rotate(-90 169 195)">32MHz</text>
<text x="176.1" y="196.9" transform="rotate(-90 176.1 196.9)">C1</text>
<text x="178.8" y="196.9" transform="rotate(-90 178.8 196.9)">12pF</text>
<text x="21.9" y="202.1">LX1</text>
<text x="51.9" y="200.8">R2</text>
<text x="53" y="198.2">0</text>
<text x="54.3" y="202.1">0</text>
<text x="174.2" y="201.9">3.9nH</text>
<text x="178.8" y="201.7">GND</text>
<text x="192.9" y="200.8">2450AT18B100E</text>
<text x="192.9" y="199.5">ANT1</text>
<text x="15.6" y="209.9">TP_3V3</text>
<text x="47" y="209.4">22uF</text>
<text x="47" y="206.8">C25</text>
<text x="52.3" y="209.4">22uF</text>
<text x="52.3" y="206.8">C33</text>
<text x="155.9" y="208.1">C9</text>
<text x="170.5" y="208.1">1pF</text>
<text x="170.5" y="205.5">C3</text>
<text x="176.2" y="204.6">L1</text>
<text x="181.1" y="208.1">1pF</text>
<text x="181.1" y="205.5">C4</text>
<text x="189.1" y="208.1">N.C.</text>
<text x="189.1" y="205.5">C22</text>
<text x="14.2" y="213.9">TP_VREG</text>
<text x="27.5" y="215">GND</text>
<text x="47.4" y="215">GND</text>
<text x="153.6" y="215">GND</text>
<text x="155.9" y="210.8">820pF</text>
<text x="156.4" y="212.3">N.C.</text>
<text x="168.2" y="212.3">GND</text>
<text x="178.8" y="212.3">GND</text>
<text x="186.8" y="212.3">GND</text>
<text x="27" y="220.1">3K3</text>
<text x="27" y="218.7">R17</text>
<text x="35" y="216.9">TP_SCL</text>
<text x="90.8" y="221.4">4.7uF</text>
<text x="90.8" y="218.7">C6</text>
<text x="27" y="225.4">3K3</text>
<text x="27" y="222.7">R18</text>
<text x="88.6" y="225.6">GND</text>
<text x="98.8" y="225.4">4.7uF</text>
<text x="98.8" y="222.7">C20</text>
<text x="155.9" y="225.4">100nF</text>
<text x="155.9" y="222.7">C8</text>
<text x="31.2" y="228.5">TP_SDA</text>
<text x="96.5" y="229.6">GND</text>
<text x="136.5" y="229.6">NRF52840_QF</text>
<text x="136.5" y="228.2">U1</text>
<text x="147" y="229.6">GND</text>
<text x="153.6" y="229.6">GND</text>
<text x="106.8" y="240">4.7uF</text>
<text x="106.8" y="237.3">C21</text>
<text x="178.3" y="239.3">TC2030-IDC</text>
<text x="178.3" y="238">J2</text>
<text x="28.1" y="243.5" transform="rotate(-90 28.1 243.5)">IC3</text>
<text x="29.4" y="243.5" transform="rotate(-90 29.4 243.5)">BMA421</text>
<text x="104.5" y="244.2">GND</text>
<text x="9.5" y="247.3">3V3/2.4A</text>
<text x="20.5" y="251.9">100nF</text>
<text x="20.5" y="249.3">C19</text>
<text x="55.9" y="251.3">0</text>
<text x="85.4" y="248.8">TP_SWO</text>
<text x="85.4" y="251.5">TP_SWDIO</text>
<text x="116.1" y="249.3">100nF</text>
<text x="116.1" y="246.6">C7</text>
<text x="165.6" y="246.8">GND</text>
<text x="18.2" y="256.1">GND</text>
<text x="23.5" y="256.1">GND</text>
<text x="54.5" y="253.3">R3</text>
<text x="60.7" y="256.1">GND</text>
<text x="85.4" y="254.1">TP_SWDCLK</text>
<text x="85.4" y="256.8">TP_RESET</text>
<text x="113.8" y="253.5">GND</text>
<text x="85.4" y="259.4">TP_3.3V</text>
<text x="85.4" y="262.1">TP_GND</text>
<text x="78" y="265.4">GND</text>
</g>
<text font-size="1.3" fill="#c90d0c" x="119.9" y="209">nRF52840</text>
<g font-size="1.1" fill="#808080">
<text x="30.4" y="155">A1</text>
<text x="34.2" y="155.6">INT</text>
<text x="38.7" y="155.6">SDA</text>
<text x="43.5" y="155">C1</text>
<text x="30.4" y="156.4">A2</text>
<text x="30.4" y="157.7">B1</text>
<text x="30.4" y="159">B2</text>
<text x="34.2" y="156.9">IN</text>
<text x="34.2" y="158.3">SCL</text>
<text x="34.2" y="159.6">SYS</text>
<text x="37.5" y="158.3">TS/MR</text>
<text x="38.5" y="159.6">GND</text>
<text x="38.9" y="157">BAT</text>
<text x="43.5" y="156.4">C2</text>
<text x="43.5" y="157.7">D1</text>
<text x="43.5" y="159">D2</text>
<text x="48.7" y="159.3" transform="rotate(-90 48.7 159.3)">2</text>
<text x="48.7" y="166.3" transform="rotate(-90 48.7 166.3)">1</text>
<text x="76.6" y="178.9" transform="rotate(-90 76.6 178.9)">1</text>
<text x="35.1" y="184.2">1</text>
<text x="43.5" y="184.2">2</text>
<text x="76.6" y="181.2" transform="rotate(-90 76.6 181.2)">2</text>
<text x="111.1" y="189.8" transform="rotate(-90 111.1 189.8)">P$B1</text>
<text x="112.4" y="189.8" transform="rotate(-90 112.4 189.8)">P$B3</text>
<text x="113.7" y="189.8" transform="rotate(-90 113.7 189.8)">P$B5</text>
<text x="115.1" y="189.8" transform="rotate(-90 115.1 189.8)">P$B7</text>
<text x="116.4" y="189.8" transform="rotate(-90 116.4 189.8)">P$A8</text>
<text x="117.7" y="189.8" transform="rotate(-90 117.7 189.8)">P$B9</text>
<text x="119.1" y="189.8" transform="rotate(-90 119.1 189.8)">P$A10</text>
<text x="120.4" y="189.8" transform="rotate(-90 120.4 189.8)">P$B11</text>
<text x="121.7" y="189.8" transform="rotate(-90 121.7 189.8)">P$A12</text>
<text x="123" y="189.8" transform="rotate(-90 123 189.8)">P$B13</text>
<text x="124.4" y="189.8" transform="rotate(-90 124.4 189.8)">P$A14</text>
<text x="125.7" y="189.8" transform="rotate(-90 125.7 189.8)">P$B15</text>
<text x="127" y="189.8" transform="rotate(-90 127 189.8)">P$A16</text>
<text x="128.3" y="189.8" transform="rotate(-90 128.3 189.8)">P$B17</text>
<text x="129.7" y="189.8" transform="rotate(-90 129.7 189.8)">P$A18</text>
<text x="131" y="189.8" transform="rotate(-90 131 189.8)">P$B19</text>
<text x="132.3" y="189.8" transform="rotate(-90 132.3 189.8)">P$A20</text>
<text x="133.7" y="189.8" transform="rotate(-90 133.7 189.8)">P$A22</text>
<text x="24.8" y="194.5" transform="rotate(-90 24.8 194.5)">1</text>
<text x="24.8" y="192.2" transform="rotate(-90 24.8 192.2)">2</text>
<text x="29" y="196.2">A1</text>
<text x="29" y="197.5">A2</text>
<text x="32.9" y="196.8">EN</text>
<text x="37.9" y="196.8">PGND_2</text>
<text x="44.8" y="196.2">C3</text>
<text x="44.8" y="197.5">D1</text>
<text x="49.7" y="197.5">2</text>
<text x="56.7" y="197.5">1</text>
<text x="100.6" y="197.5">P$C1</text>
<text x="111.7" y="194.7" transform="rotate(-90 111.7 194.7)">VDD</text>
<text x="113" y="194.7" transform="rotate(-90 113 194.7)">DCC</text>
<text x="114.3" y="195.3" transform="rotate(-90 114.3 195.3)">DEC4</text>
<text x="115.7" y="194.5" transform="rotate(-90 115.7 194.5)">VSS</text>
<text x="125" y="195.2" transform="rotate(-90 125 195.2)">P1.15</text>
<text x="126.3" y="195.2" transform="rotate(-90 126.3 195.2)">P1.14</text>
<text x="127.6" y="195.2" transform="rotate(-90 127.6 195.2)">P1.13</text>
<text x="128.9" y="195.2" transform="rotate(-90 128.9 195.2)">P1.12</text>
<text x="130.3" y="195.3" transform="rotate(-90 130.3 195.3)">DEC2</text>
<text x="131.6" y="195.1" transform="rotate(-90 131.6 195.1)">P1.11</text>
<text x="132.9" y="195.2" transform="rotate(-90 132.9 195.2)">P1.10</text>
<text x="134.2" y="194.7" transform="rotate(-90 134.2 194.7)">VDD</text>
<text x="137.1" y="196.8">XC2</text>
<text x="141.7" y="197.5">P$B24</text>
<text x="141.7" y="196.2">P$A23</text>
<text x="170.8" y="194.5" transform="rotate(-90 170.8 194.5)">1</text>
<text x="170.8" y="192.2" transform="rotate(-90 170.8 192.2)">3</text>
<text x="172.5" y="192.2">4</text>
<text x="172.5" y="193.5">2</text>
<text x="29" y="198.8">A3</text>
<text x="29" y="200.2">B1</text>
<text x="29" y="201.5">B2</text>
<text x="29" y="202.8">B3</text>
<text x="32.9" y="198.1">VIN_1</text>
<text x="32.9" y="199.4">VIN_2</text>
<text x="32.9" y="200.8">VSEL</text>
<text x="32.9" y="202.1">SW1_1</text>
<text x="32.9" y="203.4">SW1_2</text>
<text x="38" y="203.4">VOUT_1</text>
<text x="38.7" y="199.4">SW2_1</text>
<text x="38.7" y="200.8">SW2_2</text>
<text x="40.1" y="202.1">SDA</text>
<text x="40.2" y="198.1">SCL</text>
<text x="44.8" y="198.8">D2</text>
<text x="44.8" y="200.2">D3</text>
<text x="44.8" y="201.5">E1</text>
<text x="44.8" y="202.8">E2</text>
<text x="51" y="201.5">2</text>
<text x="58.1" y="201.5">1</text>
<text x="100.5" y="201.5">P$G1</text>
<text x="100.6" y="198.8">P$D2</text>
<text x="100.6" y="202.8">P$H2</text>
<text x="100.7" y="200.2">P$F2</text>
<text x="105.9" y="198.1">DEC1</text>
<text x="105.9" y="199.4">P0.00/XL1</text>
<text x="105.9" y="200.8">P0.01/XL2</text>
<text x="105.9" y="202.1">P0.26</text>
<text x="105.9" y="203.4">P0.27</text>
<text x="117" y="198" transform="rotate(-90 117 198)">P0.31/AIN7</text>
<text x="118.3" y="198" transform="rotate(-90 118.3 198)">P0.30/AIN6</text>
<text x="119.6" y="198" transform="rotate(-90 119.6 198)">P0.29/AIN5</text>
<text x="121" y="198" transform="rotate(-90 121 198)">P0.28/AIN4</text>
<text x="122.3" y="198" transform="rotate(-90 122.3 198)">P0.02/AIN0</text>
<text x="123.6" y="198" transform="rotate(-90 123.6 198)">P0.03/AIN1</text>
<text x="135" y="202.1">VSS_PA</text>
<text x="136.3" y="200.8">DEC6</text>
<text x="136.3" y="199.4">DEC3</text>
<text x="137" y="203.4">ANT</text>
<text x="137.1" y="198.1">XC1</text>
<text x="141.7" y="202.8">P$H23</text>
<text x="141.7" y="201.5">P$F23</text>
<text x="141.7" y="200.2">P$E24</text>
<text x="141.7" y="198.8">P$D23</text>
<text x="193.1" y="202.8">1</text>
<text x="196.1" y="203.4">FEED</text>
<text x="29" y="204.2">C1</text>
<text x="29" y="205.5">C2</text>
<text x="32.9" y="204.7">AGND</text>
<text x="32.9" y="206.1">PGND_1</text>
<text x="38" y="204.7">VOUT_2</text>
<text x="44.8" y="204.2">E3</text>
<text x="100.5" y="208.1">P$M2</text>
<text x="100.6" y="209.5">P$N1</text>
<text x="100.7" y="205.5">P$K2</text>
<text x="100.8" y="206.8">P$L1</text>
<text x="100.9" y="204.2">P$J1</text>
<text x="105.9" y="204.7">P0.04/AIN2</text>
<text x="105.9" y="206.1">P0.05/AIN3</text>
<text x="105.9" y="207.4">P0.06</text>
<text x="105.9" y="208.7">P0.07</text>
<text x="133.1" y="206.1">P0.09/NFC1</text>
<text x="133.1" y="204.7">P0.10/NFC2</text>
<text x="136.3" y="207.4">DEC5</text>
<text x="136.3" y="208.7">P1.07</text>
<text x="141.7" y="209.5">P$R24</text>
<text x="141.7" y="208.1">P$P23</text>
<text x="141.7" y="206.8">P$N24</text>
<text x="141.7" y="205.5">P$L24</text>
<text x="141.7" y="204.2">P$J24</text>
<text x="193.1" y="204.2">2</text>
<text x="196.1" y="204.7">NC</text>
<text x="100.6" y="212.1">P$R1</text>
<text x="100.6" y="214.8">P$U1</text>
<text x="100.7" y="210.8">P$P2</text>
<text x="100.7" y="213.4">P$T2</text>
<text x="105.9" y="210">P0.08</text>
<text x="105.9" y="211.4">P1.08</text>
<text x="105.9" y="212.7">P1.09</text>
<text x="105.9" y="214">P0.11</text>
<text x="105.9" y="215.4">P0.12</text>
<text x="136.3" y="215.4">P1.02</text>
<text x="136.3" y="214">P1.03</text>
<text x="136.3" y="212.7">P1.04</text>
<text x="136.3" y="211.4">P1.05</text>
<text x="136.3" y="210.1">P1.06</text>
<text x="141.7" y="214.8">P$W24</text>
<text x="141.7" y="213.4">P$V23</text>
<text x="141.7" y="212.1">P$U24</text>
<text x="141.7" y="210.8">P$T23</text>
<text x="24.5" y="220.1">1</text>
<text x="31.5" y="220.1">2</text>
<text x="99.9" y="220.1">P$AC5</text>
<text x="99.9" y="218.8">P$AB2</text>
<text x="100.4" y="216.1">P$W1</text>
<text x="100.7" y="217.4">P$Y2</text>
<text x="105.9" y="216.7">VDD</text>
<text x="105.9" y="218">VDDH</text>
<text x="105.9" y="219.3">DCCH</text>
<text x="105.9" y="220.7">DEC3V3</text>
<text x="134.5" y="219.3">SWDCLK</text>
<text x="135.4" y="218">SWDIO</text>
<text x="136.3" y="216.7">P1.01</text>
<text x="136.9" y="220.7">VDD</text>
<text x="141.7" y="218.8">P$AA24</text>
<text x="141.7" y="217.4">P$AC24</text>
<text x="141.7" y="220.1">P$AD23</text>
<text x="141.7" y="216.1">P$Y23</text>
<text x="24.5" y="224.1">1</text>
<text x="31.5" y="224.1">2</text>
<text x="111.7" y="225.7" transform="rotate(-90 111.7 225.7)">VBUS</text>
<text x="113" y="225.7" transform="rotate(-90 113 225.7)">D-</text>
<text x="114.3" y="225.7" transform="rotate(-90 114.3 225.7)">D+</text>
<text x="115.7" y="225.7" transform="rotate(-90 115.7 225.7)">P0.13</text>
<text x="117" y="225.7" transform="rotate(-90 117 225.7)">P0.14</text>
<text x="118.3" y="225.7" transform="rotate(-90 118.3 225.7)">P0.15</text>
<text x="119.6" y="225.7" transform="rotate(-90 119.6 225.7)">P0.16</text>
<text x="121" y="225.7" transform="rotate(-90 121 225.7)">P0.17</text>
<text x="122.3" y="225.7" transform="rotate(-90 122.3 225.7)">P0.18/RESET</text>
<text x="123.6" y="225.7" transform="rotate(-90 123.6 225.7)">VDD</text>
<text x="124.9" y="225.7" transform="rotate(-90 124.9 225.7)">P0.19</text>
<text x="126.3" y="225.7" transform="rotate(-90 126.3 225.7)">P0.20</text>
<text x="127.6" y="225.7" transform="rotate(-90 127.6 225.7)">P0.21</text>
<text x="128.9" y="225.7" transform="rotate(-90 128.9 225.7)">P0.22</text>
<text x="130.3" y="225.7" transform="rotate(-90 130.3 225.7)">P0.23</text>
<text x="131.6" y="225.7" transform="rotate(-90 131.6 225.7)">P0.24</text>
<text x="132.9" y="225.7" transform="rotate(-90 132.9 225.7)">P0.25</text>
<text x="134.2" y="226">VSS_PAD</text>
<text x="134.2" y="225.7" transform="rotate(-90 134.2 225.7)">P1.00</text>
<text x="111.1" y="231.7" transform="rotate(-90 111.1 231.7)">P$AD2</text>
<text x="112.4" y="231.7" transform="rotate(-90 112.4 231.7)">P$AD4</text>
<text x="113.7" y="231.7" transform="rotate(-90 113.7 231.7)">P$AD6</text>
<text x="115.1" y="231.7" transform="rotate(-90 115.1 231.7)">P$AD8</text>
<text x="116.4" y="231.7" transform="rotate(-90 116.4 231.7)">P$AC9</text>
<text x="117.7" y="232.3" transform="rotate(-90 117.7 232.3)">P$AD10</text>
<text x="119.1" y="232.2" transform="rotate(-90 119.1 232.2)">P$AC11</text>
<text x="120.4" y="232.3" transform="rotate(-90 120.4 232.3)">P$AD12</text>
<text x="121.7" y="232.3" transform="rotate(-90 121.7 232.3)">P$AC13</text>
<text x="123" y="232.3" transform="rotate(-90 123 232.3)">P$AD14</text>
<text x="124.4" y="232.3" transform="rotate(-90 124.4 232.3)">P$AC15</text>
<text x="125.7" y="232.3" transform="rotate(-90 125.7 232.3)">P$AD16</text>
<text x="127" y="232.3" transform="rotate(-90 127 232.3)">P$AC17</text>
<text x="128.3" y="232.3" transform="rotate(-90 128.3 232.3)">P$AD18</text>
<text x="129.7" y="232.3" transform="rotate(-90 129.7 232.3)">P$AC19</text>
<text x="131" y="232.3" transform="rotate(-90 131 232.3)">P$AD20</text>
<text x="132.3" y="232.3" transform="rotate(-90 132.3 232.3)">P$AC21</text>
<text x="133.7" y="232.3" transform="rotate(-90 133.7 232.3)">P$AD22</text>
<text x="36.8" y="242.9" transform="rotate(-90 36.8 242.9)">6</text>
<text x="38.1" y="242.9" transform="rotate(-90 38.1 242.9)">5</text>
<text x="170.5" y="241.3">1</text>
<text x="170.5" y="242.6">3</text>
<text x="170.5" y="244">5</text>
<text x="173.6" y="241.9">1</text>
<text x="173.6" y="243.2">3</text>
<text x="173.6" y="244.6">5</text>
<text x="175.8" y="241.9">2</text>
<text x="175.8" y="243.2">4</text>
<text x="175.8" y="244.6">6</text>
<text x="178.9" y="241.3">2</text>
<text x="178.9" y="242.6">4</text>
<text x="178.9" y="244">6</text>
<text x="27.8" y="250.6">10</text>
<text x="28.5" y="246.6">7</text>
<text x="28.5" y="248">8</text>
<text x="28.5" y="249.3">9</text>
<text x="31.5" y="247.2">VDD</text>
<text x="31.5" y="248.5">GNDIO</text>
<text x="31.5" y="249.9">GND</text>
<text x="31.5" y="251.2">CSB</text>
<text x="37.4" y="247.8" transform="rotate(-90 37.4 247.8)">INT2</text>
<text x="38.7" y="247.8" transform="rotate(-90 38.7 247.8)">INT1</text>
<text x="40.1" y="248.6">VDDIO</text>
<text x="40.6" y="247.2">ASDA</text>
<text x="41.3" y="251.2">SDO</text>
<text x="41.4" y="249.9">SDX</text>
<text x="46.1" y="250.6">1</text>
<text x="46.1" y="249.3">2</text>
<text x="46.1" y="248">3</text>
<text x="46.1" y="246.6">4</text>
<text x="52.4" y="250.6">2</text>
<text x="59.4" y="250.6">1</text>
<text x="36.8" y="255.8" transform="rotate(-90 36.8 255.8)">11</text>
<text x="37.3" y="252.2" transform="rotate(-90 37.3 252.2)">ASCL</text>
<text x="38.1" y="255.9" transform="rotate(-90 38.1 255.9)">12</text>
<text x="38.7" y="252.2" transform="rotate(-90 38.7 252.2)">SCX</text>
</g>
<g font-size=".9" fill="#808080">
<text x="21.3" y="155.5">PMIC_INT</text>
<text x="46.9" y="155.6">SDA/2.4C</text>
<text x="11.6" y="156.9">VBUS/2.6D</text>
<text x="21.6" y="158.2">SCL/2.4C</text>
<text x="23" y="159.5">VREG</text>
<text x="54.9" y="156.9">VBAT/2.5C</text>
<text x="30.6" y="184.7">LX1</text>
<text x="49.6" y="184.8">LX2</text>
<text x="116.9" y="183.8" transform="rotate(-90 116.9 183.8)">P0.31</text>
<text x="118.2" y="183.8" transform="rotate(-90 118.2 183.8)">P0.30</text>
<text x="119.6" y="183.8" transform="rotate(-90 119.6 183.8)">P0.29</text>
<text x="120.9" y="183.8" transform="rotate(-90 120.9 183.8)">P0.28</text>
<text x="122.2" y="183.8" transform="rotate(-90 122.2 183.8)">SCK/2.2D</text>
<text x="123.6" y="183.8" transform="rotate(-90 123.6 183.8)">MOSI/2.2D</text>
<text x="124.9" y="183.8" transform="rotate(-90 124.9 183.8)">P1.15</text>
<text x="126.2" y="183.8" transform="rotate(-90 126.2 183.8)">P1.14</text>
<text x="127.5" y="183.8" transform="rotate(-90 127.5 183.8)">P1.13</text>
<text x="128.9" y="183.8" transform="rotate(-90 128.9 183.8)">P1.12</text>
<text x="131.5" y="183.8" transform="rotate(-90 131.5 183.8)">P1.11</text>
<text x="132.8" y="183.8" transform="rotate(-90 132.8 183.8)">P1.10</text>
<text x="139.8" y="180.8">3V3/2.4A</text>
<text x="48.2" y="199.4">LX2</text>
<text x="58.8" y="198">SCL/2.4C</text>
<text x="61.5" y="202">SDA/2.4C</text>
<text x="95.3" y="199">P0.00/XL1</text>
<text x="95.3" y="200.4">P0.01/XL2</text>
<text x="96.2" y="202">P0.26</text>
<text x="96.2" y="203.3">P0.27</text>
<text x="145.8" y="200.4">DEC4_6</text>
<text x="53.5" y="204.7">3V3/2.4A</text>
<text x="92.7" y="206">EPD_CS/2.2D</text>
<text x="94.4" y="210">IMU_INT1</text>
<text x="94.5" y="207.3">SDA/2.4C</text>
<text x="94.6" y="208.6">SCL/2.4C</text>
<text x="96.2" y="204.7">P0.04</text>
<text x="146.5" y="204.7">ALERT/2.5C</text>
<text x="146.5" y="206">P0.09</text>
<text x="146.5" y="208.7">P1.07</text>
<text x="146.5" y="210">P1.06</text>
<text x="21.7" y="215.3">VREG</text>
<text x="21.7" y="211.3">3V3/2.4A</text>
<text x="91.3" y="215.3">HAPTIC_EN/2.6A</text>
<text x="94.3" y="214">PMIC_INT</text>
<text x="94.4" y="211.3">IMU_INT2</text>
<text x="96.2" y="212.6">P1.09</text>
<text x="146.5" y="211.3">P1.05</text>
<text x="146.5" y="212.6">P1.04</text>
<text x="146.5" y="214">P1.03</text>
<text x="146.5" y="215.3">P1.02/2.8C</text>
<text x="15.2" y="220.6">3V3/2.4A</text>
<text x="37.6" y="220.6">SCL/2.4C</text>
<text x="81.6" y="216.6">3V3/2.4A</text>
<text x="146.5" y="216.6">P1.01/2.4B</text>
<text x="146.5" y="217.9">SWDIO</text>
<text x="146.5" y="219.3">SWDCLK</text>
<text x="158.4" y="220.6">3V3/2.4A</text>
<text x="37.6" y="224.6">SDA/2.4C</text>
<text x="37.3" y="238.2" transform="rotate(-90 37.3 238.2)">IMU_INT2</text>
<text x="38.6" y="238.2" transform="rotate(-90 38.6 238.2)">IMU_INT1</text>
<text x="97.9" y="235.2">VBUS/2.6D</text>
<text x="112.9" y="237.4" transform="rotate(-90 112.9 237.4)">D-/2.7D</text>
<text x="114.3" y="237.7" transform="rotate(-90 114.3 237.7)">D+/2.7D</text>
<text x="115.6" y="238.9" transform="rotate(-90 115.6 238.9)">P0.13/2.6C</text>
<text x="116.9" y="238.9" transform="rotate(-90 116.9 238.9)">P0.14/2.7C</text>
<text x="122.2" y="237.3" transform="rotate(-90 122.2 237.3)">RESET</text>
<text x="124.9" y="236.6" transform="rotate(-90 124.9 236.6)">P0.19</text>
<text x="126.2" y="236.6" transform="rotate(-90 126.2 236.6)">P0.20</text>
<text x="127.5" y="236.6" transform="rotate(-90 127.5 236.6)">P0.21</text>
<text x="128.9" y="236.6" transform="rotate(-90 128.9 236.6)">P0.22</text>
<text x="130.2" y="236.6" transform="rotate(-90 130.2 236.6)">P0.23</text>
<text x="131.5" y="236.6" transform="rotate(-90 131.5 236.6)">P0.24</text>
<text x="132.8" y="236.6" transform="rotate(-90 132.8 236.6)">P0.25</text>
<text x="134.2" y="236.4" transform="rotate(-90 134.2 236.4)">SWO</text>
<text x="109.4" y="244.5">3V3/2.4A</text>
<text x="118.2" y="240.2" transform="rotate(-90 118.2 240.2)">EPD_CS/2.2D</text>
<text x="119.6" y="240.7" transform="rotate(-90 119.6 240.7)">EPD_RST/2.2D</text>
<text x="120.9" y="241.4" transform="rotate(-90 120.9 241.4)">EPD_BUSY/2.2D</text>
<text x="162.5" y="241.8">3V3/2.4A</text>
<text x="183.6" y="244.5">RESET</text>
<text x="183.6" y="241.8">SWDIO</text>
<text x="183.6" y="243.2">SWDCLK</text>
<text x="49.6" y="249.8">SDA/2.4C</text>
<text x="49.6" y="248.5">3V3/2.4A</text>
<text x="76.5" y="249.8">SWO</text>
<text x="74.8" y="255.1">SWDCLK</text>
<text x="75.6" y="252.5">SWDIO</text>
<text x="75.6" y="257.8">RESET</text>
<text x="38.6" y="263.5" transform="rotate(-90 38.6 263.5)">SCL/2.4C</text>
<text x="74.9" y="260.4">3V3/2.4A</text>
</g>
</svg>
